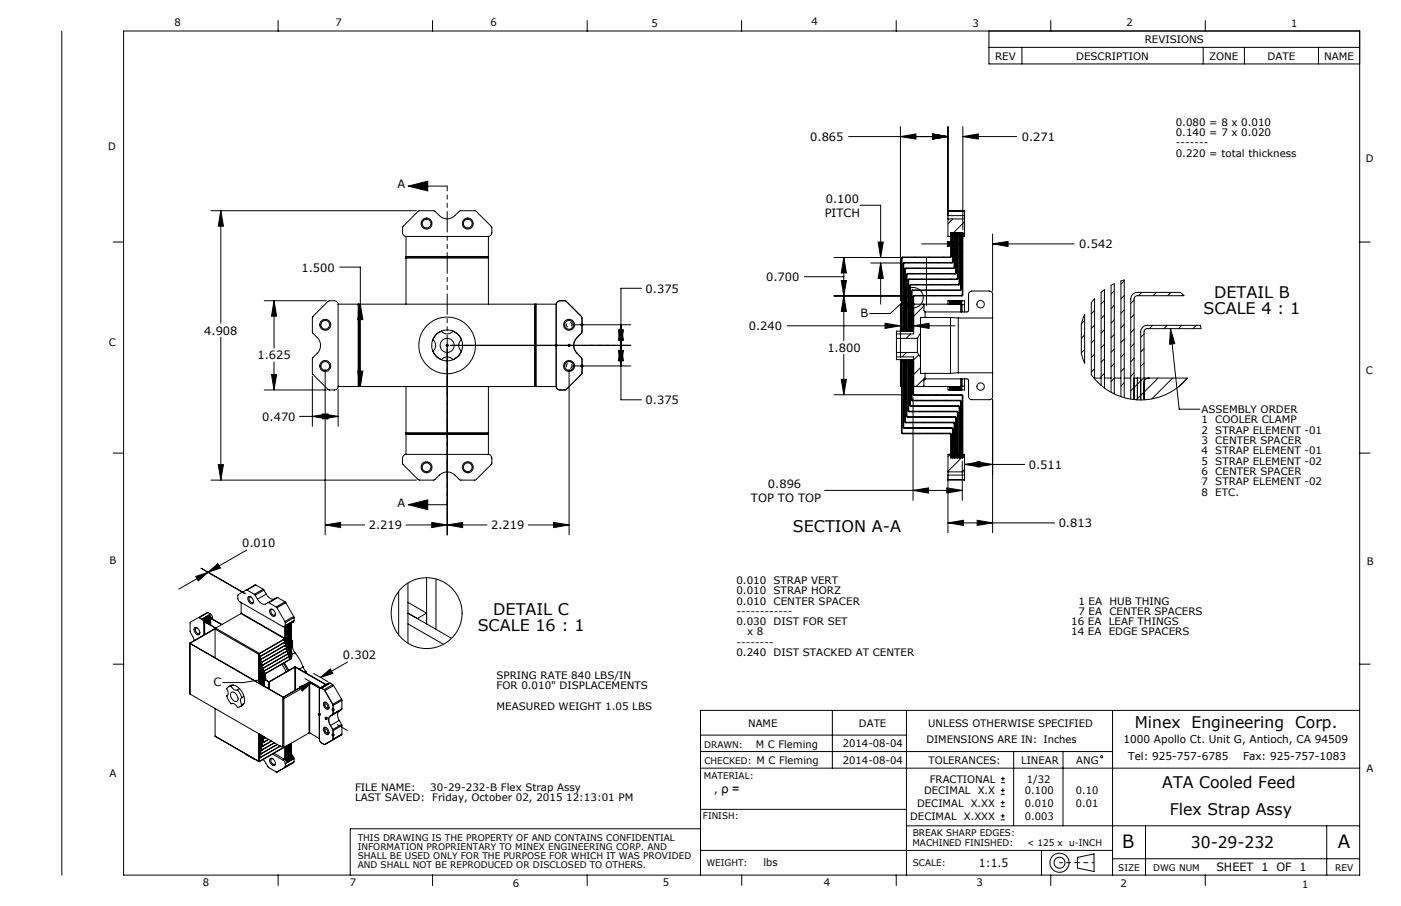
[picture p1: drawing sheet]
<svg xmlns="http://www.w3.org/2000/svg" width="432mm" height="279mm" viewBox="0 0 432 279" stroke-linecap="round" stroke-linejoin="round" font-family="sans-serif">
<g fill="none" stroke="#000" stroke-width=".31">
<path d="M19 9.6v260.3M38.1 9.6h381v260.3h-381zM85.7 6.3v3.3M133.3 6.3v3.3M181 6.3v3.3M228.6 6.3v3.3M276.2 6.3v3.3M304.8 9.6v10.1h114.3M304.8 14.6h114.3M315 14.6v5.1M323.8 6.3v3.3M370.8 14.6v5.1"/>
<path d="M371.5 6.3v3.3M383.5 14.6v5.1M406.4 14.6v5.1M277.5 39.1v53.7M292.2 39.1v27.4M296.8 39.1v31.8M125.8 57.4l6-1.5v3zM125.8 57.4h12M261.5 42.1h30.7M277.5 42.1l4.8-.8v1.6zM287.4 41.3l4.8 .8-4.8 .8zM296.8 42.1l4.7-.8v1.6z"/>
<path d="M296.8 42.1h16.5M34.9 74.6h3.2M65 65h63.3M68.1 65l.8 4.7h-1.6zM68.1 65v34.7M124.2 69.8l5-4.8h4.6l.3 .2a4.5 4.5 0 0 0 4.4 2.3 5.7 5.7 0 0 0 3.1-2.4h5.1l4.7 4.7 .2 2a1.21 1.21 0 0 1-1.2 1.1h-25.2a1.14 1.14 0 0 1-1.1-1.1zM125.1 79.3v.3M125.1 79.1v.2M125.1 79.3h25.4M125.1 79.6h25.4M125.1 72.9v6.2M125.1 79.6v14.2"/>
<path d="M125.1 79.1h25.4M150.5 79.3v.3M150.5 79.1v.2M150.5 72.9v6.2M150.5 79.6v14.2M257 79.4h20.2M260.1 79.4l.8 4.8h-1.6zM260.1 79.4v25.6M265.1 63.3h6.3v16.1M270.7 74.6h1.5l-.8 4.8zM281.9 79.3l-.2 .1M284.1 75.2h12.7"/>
<path d="M285.5 79.4v14.8M286.4 79.3l-.2 .1M290.9 79.3l-.2 .1M292 74.4l4.8 .8-4.8 .8zM292.2 66.5v1M292.2 65h5.1v.2h-5.1zM292.2 67.5v5.4h.8M292.2 67.5h5.1M292.2 66.5h5.1M293.2 72.5l-.5 .4M293.2 76.9l-.1 .2M293.2 71.9l-.1 7.4-15.1 .3v22.1"/>
<path d="M293.5 71.9v9l-15.1 .2v20.6M293.7 67.5l-1.5 1.5M293.7 72.9h.3M294.2 71.9l-.1 10.9-15.1 .1v18.8M294.5 72.9h-.2v-1h-.3v10.7l-14.9 .1-.2 .2v18.8M294.7 79.9l-.1 .2M294.7 72.9h.4M295.2 79.4l-.1 .2M295.2 72.9h.4M295.7 78.9l-.1 .2M295.7 71.9v15.8l-.2 .2h-14.9v13.8M296.1 71.9v17.4l-15 .2-.2 12.2"/>
<path d="M296.3 78.4l-.2 .2M296.3 72.9h.3M296.8 73.4l-.2 .2M296.8 77.9l-.2 .1M296.8 71.9l-.1 19.2-15 .2-.1 11.7h-5.3M297.3 72.8l-.1 .1M297.3 68.4l-4.1 4M297.3 66.5v1M297.3 67.5v5.4h-.5v-1h-.2v19.2l-15.1 .1-.1 10.9M297.3 65.2v1.3M305.9 75.2l4.8-.8v1.6zM305.9 72.2v17.6"/>
<path d="M305.9 75.2h25.1M419.1 74.6h3.2M81.4 92.7h19.1M84.5 92.7l.8 4.8h-1.6zM84.5 92.7v14.7M96.4 97.6l4.7-4.7 1.9-.2a1.21 1.21 0 0 1 1.2 1.2v25.2a1.14 1.14 0 0 1-1.2 1.2l-1.9-.2-4.8-4.8v-4.7l.1-.3a4.2 4.2 0 0 0 2.1-5.1l-.3-.6-1.9-2zM104.2 93.8h6.2M104.7 82.4h6.4v36.8M110.4 93.8h.2M110.4 93.8v25.4M110.6 93.8h.3M110.6 93.8v25.4"/>
<path d="M110.9 93.8v25.4M110.9 93.8h53.8M111.1 93.8l.7 4.8h-1.6zM164.7 93.8h.4M164.7 93.8v25.4M165.1 93.8h.1M165.1 93.8v25.4M165.2 93.8h6.2M165.2 93.8v25.4M171.4 93.9v25.2M172.6 92.7l1.9 .2 4.9 5v4.6l-1.6 1.6M172.6 92.7a1.2 1.2 0 0 0-1.2 1.2"/>
<path d="M172.6 92.7l-.7 .3-.5 .9M179 99.8l.7 .7M179.7 99.8l-.7 .7M197.7 88.9h-6.3v34.4h6.3M247.9 85.3h12.2M257 91.3h23.7M259.3 86.5h1.6l-.8 4.8zM260.1 91.3l.8 4.7h-1.6zM268.4 81.1h9.3M271.4 81.1v12.7M271.4 81.1l.8 4.8h-1.5zM272.8 99.7l4.7 .8-4.7 .8z"/>
<path d="M277.7 96.9l-.2 .2M277.7 93.8h.1M277.7 93.8h-.2v16.5M277.7 93.8v7.9M278 92.1l-.2 .2M278 96.6l-.2 .2M278 87.6l-.2 .2M278 83.1l-.2 .2M278 93.8h.4M278.5 92.9l-4.1 3.8h-6.4M278.6 91.6l-.2 .2M278.6 96.1l-.2 .2"/>
<path d="M278.6 87.1l-.2 .2M278.6 82.6l-.2 .2M278.6 93.8h.3M279 91.1l-.1 .2M279 86.6l-.1 .2M279 95.6l-.1 .1M279 93.8h.4M279.5 86.1l-.1 .2M279.5 90.6l-.1 .2M279.5 95.1l-.1 .1M279.5 99.6l-.1 .1M279.5 93.8h.4"/>
<path d="M280.1 99.1l-.2 .1M280.1 94.6l-.2 .2M280.1 90.1l-.2 .1M280.1 93.8h.3M280.2 81l-.2 .1M280.6 89.6l-.2 .1M280.6 94.1l-.2 .1M280.6 98.6l-.2 .1M280.6 93.8h.3M281.1 93.6l-.2 .1M281.1 93.8h.3M281.2 93.8v8.3"/>
<path d="M281.3 84.3l-.1 .2M281.6 93.1l-.2 .1M281.6 93.8h14.5M281.8 93.8l-.2 .3M282.4 87.7l-.1 .2M283 82.7l-.1 .1M283.5 91.1l-.1 .2M284.1 86l-.1 .2M284.5 93.8l.3 .2v1.7l.3 .5M284.7 81l-.1 .1M284.8 94.4l-3.9 3.8M285.1 97.9h.1"/>
<path d="M285.1 96.2l13.2-.1 .2-.4v-5a1.02 1.02 0 0 1 1-1l5.5 .1a.96 .96 0 0 1 .9 1v7.3M285.1 96.2v1.7M285.2 89.4l-.2 .2M285.8 84.3l-.2 .2M286.9 87.7l-.2 .2M287.5 82.7l-.2 .1M288 91.1l-.2 .2M288.6 86l-.2 .2M289.2 81l-.2 .1M289.7 89.4l-.2 .2M290.3 84.3l-.2 .2M291.4 87.7l-.2 .2"/>
<path d="M292 82.7l-.2 .1M292.2 93.8v-1.1h5.1v1.2M292.5 91.1l-.2 .2M292.7 92.8v1M292.9 92.8v1M292.9 97.9v17.2M292.9 97.9l2.4 .2M292.9 97.9h-9.2v4.8M293.1 86l-.2 .2M293.2 92.8v1M293.4 92.8v1M293.7 92.8v1"/>
<path d="M293.9 92.8v1M294.2 89.4l-.2 .2M294.2 80.4l-.2 .2M294.2 92.8v1M294.4 92.8v1M294.7 92.8v1M294.9 92.8v1M295.2 92.8v1M295.2 83.9l-.1 .2M295.3 98.1v16.9M295.3 98.1h10.6M295.4 92.8v1"/>
<path d="M295.7 83.4l-.1 .1M295.7 92.8v1M295.9 92.8v1M296.1 93.8h.3v2.4M296.1 93.8v2.4M296.2 92.8v1M296.3 82.9l-.2 .1M296.3 87.3l-.2 .2M296.4 92.8v1.1h.9M296.8 82.4l-.2 .1M296.8 86.9l-.2 .1M297.3 93.9v2.3"/>
<path d="M305.9 98.1v16.9M334.3 96.9v15.1l-1-3v-9.1zM334.3 98.8l-1 1M337.4 95.8l-1.1 1M340.4 92.7l-1 1M340.4 97.2l-1 1M343.4 89.7l-1 1M343.4 94.2l-1 1M343.4 98.6l-1 1.1M346.5 95.6l-1 1M346.5 86.6l-1 1M346.5 91.1l-1 1"/>
<path d="M349.5 92.6l-1 1M349.5 97l-1 1.1M351.9 90.2l-1 1M356.4 90.2l-1 1M360.9 90.2l-1 1M364.6 90.9l-.2 .3M68.1 104v44.1M83.7 115.5h1.6l-.8 4.8zM84.5 111.6v8.7M96.3 116v15.5M100.2 113.9v51.1M104.2 119.2h6.2"/>
<path d="M110.2 114.4h1.6l-.7 4.8zM110.4 119.2h.2M110.6 119.2h.3M110.9 119.2h53.8M125.1 119.2v14.3M134.8 102.8l1.2-.7a2.33 2.33 0 0 0 3.6 0 4.6 4.6 0 0 1 2.6 2.6 2.37 2.37 0 0 0 0 3.6 4.9 4.9 0 0 1-2.6 2.6 2.33 2.33 0 0 0-3.6 0 5.2 5.2 0 0 1-2.6-2.6 2.37 2.37 0 0 0 0-3.6zM137.3 106.5h1M137.5 106.2l.7 .7M137.8 106v1M137.8 107.5v57.5M138.2 106.2l-.7 .7M138.8 106.5h55.6"/>
<path d="M150.5 119.2v14.3M164.7 119.2h.4M165.1 119.2h.1M165.2 119.2h6.2M171.1 106.2l.7 .7M171.4 119.1a1.15 1.15 0 0 0 1.2 1.2M171.4 119.1l.5 1 .7 .2M171.8 106.2l-.7 .7M175 106.2l.8 .7M175.4 106v1M175.4 113.9v51.1M175.8 106.2l-.8 .7"/>
<path d="M176.4 100.2h18M176.4 112.9h18M177.8 108.9l1.6 1.7v4.6l-4.9 4.9-1.9 .2M177.8 104.1a3.4 3.4 0 0 0 0 4.8M179 112.5l.7 .7M179.7 112.5l-.7 .7M190.6 101.7h1.6l-.8 4.8zM190.6 108.1h1.6l-.8 4.8zM191.4 100.2l.8 4.7h-1.6zM191.4 106.5l.8 4.8h-1.6zM242.6 100.5h34.9M259.3 117h1.6l-.8 4.7z"/>
<path d="M260.1 109.3v12.4M276.3 110.1h5.3l.1 11.6h14.7l.3 .2 .1 19.3M276.3 104.4v4.3M276.3 110.1v.8h5.3M276.3 103v1.4M276.3 108.7v1.4M276.3 108.7h6.5M276.3 104.4h6.5M277.5 110.9v.4M277.5 111.3v7.9h.2M277.5 111.3h.2M277.7 114.9l-.2 .2"/>
<path d="M277.7 101.7h-.2v.4M277.7 101.7v.4M277.7 110.9v.4M277.7 119.2h.1M277.7 111.3v7.9M277.8 101.7l.2-22.4h14.9l.1-7.4h.2v1h.3v-1h.2v9l-.2 .2-14.9 .1v20.5M277.8 111.3l.1 22.3 15 .2 .2 7.4h.1v-1.1h.3v1.1h.2v-9l-.2-.3h-14.8M277.8 101.7v.4M277.8 110.9v.4M277.8 111.3h.2M277.8 101.7h.2M278 101.1h.1"/>
<path d="M278 119.1l-.2 .1M278 114.6l-.2 .1M278 111.3v22.2l15.1 .2 .1 7.5M278 101.7v.4M278 110.9v.4M278 119.2h.4M278.4 111.3v20.6l15.1 .2v9.1M278.4 101.7v.4M278.4 110.9v.4M278.4 111.3h.2M278.4 101.7h.2M278.6 114.1l-.2 .1"/>
<path d="M278.6 118.5l-.2 .2M278.6 100.6l-.2 .2M278.6 111.3l.1 20.6M278.6 101.7v.4M278.6 110.9v.4M278.6 119.2h.3M278.9 111.3v18.8l.2 .3 14.9 .1v10.7h.3v-1.1h.2M278.9 101.7v.4M278.9 110.9v.4M278.9 111.3h.1M278.9 101.7h.1M279 113.6l-.1 .1"/>
<path d="M279 118l-.1 .2M279 100.1l-.1 .2M279 111.3l.1 18.9 15 .1 .1 10.9M279 101.7v.4M279 110.9v.4M279 119.2h.4M279.4 108.7l-1.4 1.4M279.4 111.3v17.3l15.1 .1 .1 12.5h.1l-.1-12.6-15-.2-.1-17.1M279.4 101.7l.1-17.3 15-.1v-12.4h.2l-.1 12.5-15 .2-.1 17.1M279.4 101.7v.4M279.4 110.9v.4M279.4 111.3h.1"/>
<path d="M279.4 101.7h.1M279.5 117.5l-.1 .2M279.5 113l-.1 .2M279.5 101.7v.4M279.5 110.9v.4M279.5 119.2h.4M279.9 111.3v15.5l.2 .2h14.9l.1 14.2h.1l-.1-14.3-15-.1v-15.5M279.9 101.7v-15.4l.2-.3h14.9l.1-14.1h.1l-.1 14.2-15 .2v15.4M279.9 101.7v.4M279.9 110.9v.4M279.9 111.3h.2M279.9 101.7h.2"/>
<path d="M280.1 112.5l-.2 .2M280.1 117l-.2 .2M280.1 101.7v.4M280.1 110.9v.4M280.1 119.2h.3M280.4 101.7l.1-13.9 15.1-.1v-15.8h.2v1h.3v-1h.2l-.1 17.5-.1 .2h-14.9l-.1 12.5M280.4 111.3v13.7l.3 .3M280.4 101.7v.4M280.4 110.9v.4M280.4 111.3h.2M280.4 101.7h.2M280.6 116.5l-.2 .2"/>
<path d="M280.6 112l-.2 .2M280.6 111.3v13.8h14.8l.3 .2v15.9M280.6 101.7v.4M280.6 110.9v.4M280.6 119.2h.3M280.7 103l-1.4 1.4M280.9 111.3l.2 12.3h14.8M280.9 101.7v.4M280.9 110.9v.4M280.9 111.3h.7M280.9 101.7h.7M281.1 110.9l.1 12.5h14.7l.3 .2 .1 17.6h-.2v-1.1h-.3v1.1h-.2v-15.8l-14.9-.1"/>
<path d="M281.1 119.2h.3M281.2 110.9v8.3M281.3 111.3l-.4 .4M281.4 110.9v10.8l.2 .2 15 .1v19.2h.2v-1.1h.5v5.4M281.6 120l-.2 .2M281.6 100.5l4.7-.8v1.6zM281.6 119l.2 .2M281.6 102.1h-5.3v.9M281.6 119.2h14.5M281.6 100.5h12.7M282.8 104.4v4.3M282.8 108.7l.9 1.6"/>
<path d="M283.2 109.4l-1.6 1.6M283.7 113.4l-2.8 2.8M283.7 102.7v7.6M283.7 110.3v4.8h9.2M283.7 102.7l-.9 1.7M285.1 116.5l-2.7 2.7M285.1 115.1h.1M285.1 116.9l-.3 .4v1.8l-.3 .1M285.1 115.1v1.8M292.7 119.2v1.1M292.9 119.2v1.1M293.2 119.2v1.1"/>
<path d="M293.4 119.2v1.1M293.7 119.2v1.1M293.9 119.2v1.1M294.2 119.2v1.1M294.4 119.2v1.1M294.7 119.2v1.1M294.9 119.2v1.1M295.2 119.2v1.1M295.3 115l-2.4 .1M295.3 115h10.6M295.4 119.2v1.1M295.7 119.2v1.1"/>
<path d="M295.9 119.2v1.1M296.1 116.8v2.4M296.2 119.2v1.1M296.4 116.8v2.4h-.3M297.3 119.1v1.2h-5.1v-1.1M297.3 119.1h-.9v1.2M297.3 116.8v2.3M305.9 115v7.4l-.3 .6-.5 .3h-5.6l-.7-.4-.3-.6v-5l-.4-.5-13 .1M334.3 103.3l-1 1M334.3 107.8l-1 1M337.4 116.6h2M337.4 104.7l-1.1 1.1"/>
<path d="M337.4 113.7l-1.1 1.1M337.4 100.3l-1.1 1M337.4 109.3l-1.1 .9M339.4 118.9v-28.8l1-.8v30.4M340.4 116.6h2M340.4 101.7l-1 1M340.4 106.2l-1 1M340.4 110.7l-1 1M340.4 115.2l-1 1M343.4 116.6h2.1M343.4 116.6l-1 1M343.4 103.2l-1 1"/>
<path d="M343.4 107.6l-1 1.1M343.4 112.1l-1 1M346.5 116.6h2M346.5 109.1l-1 1M346.5 113.6l-1 1M346.5 100.1l-1 1M346.5 118l-1 1.1M346.5 104.6l-1 1M349.5 116.6h2.1M349.5 106l-1 1M349.5 110.5l-1 1M349.5 101.5l-1 1.1"/>
<path d="M349.5 115l-1 1M350.6 116.6v6.7M352.6 116.6h13.4l-2.7 2.6-2.9 1.9-3.2 1.4-4.3 .8-3.4-.1-3.2-.6-4-1.7-3-2.1-3-3.2v-22.2l1.1-1.3v24.7M352.6 103l-1 1M352.6 107.5l-1 1M352.6 112l-1 1M352.6 116.5l-4.1 4M354.1 116.6a1.45 1.45 0 0 0-1.5 1.5M355.2 100.3l-1 1.1M356.9 116.6l-6.7 6.7M359.7 100.3l-1 1.1M360.8 101.4l2.6 24.8h6.4"/>
<path d="M360.8 101.4l1.3 4.6-1.6 .2zM361.4 116.6l-6.4 6.4M364.2 100.3l-1 1.1M365.9 116.6l-2.7 2.7M368.7 100.3l-1 1.1M34.9 139.7h3.2M81.4 120.3h19.1M92.3 128.4h11.9M96.3 128.4l4.7-.8v1.6zM99.4 127.6l4.8 .8-4.8 .8zM104.2 120.1v11.4M125.1 133.5v.3"/>
<path d="M125.1 133.8v.1M125.1 133.5h25.4M125.1 133.8h25.4M125.1 133.9v6.2M125.1 133.9h25.4M150.5 133.5v.3M150.5 133.8v.1M150.5 133.9v6.2M257 121.7h23.7M278 123.5l-.2 .2M278 128l-.2 .2M278 132.5l-.2 .2"/>
<path d="M278.6 127.5l-.2 .2M278.6 123l-.2 .2M278.7 131.9l-.2 .1M279 122.5l-.1 .2M279 127l-.1 .2M279.5 122l-.1 .2M279.5 126.5l-.1 .2M280.1 121.5l-.2 .2M280.1 126l-.2 .2M280.3 130.2l-.1 .2M280.6 121l-.2 .2M280.9 125.1l-.2 .2"/>
<path d="M281.1 120.5l-.2 .1M281.4 122.6v31.7M281.4 133.6l-.1 .2M282 128.5l-.1 .2M282.6 123.4l-.2 .2M283.1 131.9l-.1 .2M283.7 126.8l-.1 .2M284.3 121.7l-.2 .2M284.8 130.2l-.1 .2M285.4 125.1l-.1 .2M285.9 133.6l-.2 .2M286.5 128.5l-.2 .2"/>
<path d="M287.1 123.4l-.2 .2M287.6 131.9l-.2 .2M288.2 126.8l-.2 .2M288.8 121.7l-.2 .2M289.3 130.2l-.2 .2M289.9 125.1l-.2 .2M290.4 133.6l-.2 .2M291 128.5l-.2 .2M291.6 123.4l-.2 .2M292.1 131.9l-.2 .2M292.7 126.8l-.2 .2M293.2 135.3l-.1 .2"/>
<path d="M293.2 139.8l-.1 .2M293.3 121.7l-.2 .2M293.7 134.8l-.2 .2M293.7 139.3l-.2 .2M293.8 130.2l-.2 .2M294.2 134.3l-.2 .2M294.2 138.8l-.2 .2M294.4 125.1l-.2 .2M294.7 133.8l-.1 .1M294.7 138.3l-.1 .2M294.7 129.3l-.1 .2M295.2 133.3l-.1 .2"/>
<path d="M295.2 137.8l-.1 .1M295.2 128.8l-.1 .2M295.7 132.8l-.1 .1M295.7 128.3l-.1 .1M295.7 137.3l-.1 .1M295.9 123.6l.2 .1v17.5M296.1 123.5l-.2 .1M296.3 132.3l-.2 .1M296.3 127.8l-.2 .2M296.3 136.8l-.2 .1M296.8 122.8l-.2 .1M296.8 127.3l-.2 .1"/>
<path d="M296.8 131.8l-.2 .1M296.8 136.2l-.2 .2M305.9 123.3v41M342.4 121v-33l1-.5v34M343.4 121.1l-.2 .3M345.5 122.3v-35.7l1-.3-.1 36.3M348.5 123.1v-30.9a2.05 2.05 0 0 1 2.1-2h13.2l1.1 1h-14.3a1.02 1.02 0 0 0-1.1 1v31M352.6 123.3v-21a.96 .96 0 0 1 1-.9h16.5l-.1-1.1h-16.4a2.05 2.05 0 0 0-2 2v21M419.1 139.7h3.2M65 148.1h63.3M67.3 143.3h1.6l-.8 4.8zM124.4 140.5l.6-.4h25.4a1.21 1.21 0 0 1 1.2 1.2l-.2 1.9-4.7 4.8-4.8 .1-.3-.2a4.2 4.2 0 0 0-5.1-2.1l-2.7 2.3h-4.6l-5.1-5v-2z"/>
<path d="M125.8 155.6l6-1.4v3zM125.8 155.6h12M254.1 151.2h42.5M281.4 151.2l4.8-.7v1.5zM291.8 150.5l4.8 .7-4.8 .8zM292.2 145.5v1M292.2 147.9h5.1v.2h-5.1zM292.2 146.5v17.8M292.2 145.5h5.1M292.2 146.5h5.1M292.9 140.1l-.7 .7M293 140.1h-.8v5.4"/>
<path d="M293.7 140.1h.3M294.7 140.1h.4M295.2 140.1h.4M296.3 140.1h.3M296.6 142.2v12.1M297.2 144.8l-.8 .7M297.3 140.2l-5.1 5.1M297.3 143.2l4.7-.8v1.6zM297.3 145.5v1M297.3 146.5v1.4M297.3 143.2h18.5M301.2 142.4l4.7 .8-4.7 .8z"/>
<path d="M60.3 177.8l3.8-1.3-3 2.6zM61.9 175.3l13.6 7.8M62 175.2l13.6 7.9M64.1 176.5l-9 5.2M64.2 176.5l2.9-2.7 .8 1.4zM76.1 169.6l-11.9 6.9M100.2 161.9l4.8-.8v1.6zM100.2 161.9h12.2M125.1 161.9h25M125.7 179.8v18.6M131.5 178.2v14.2M133.1 161.1l4.7 .8-4.7 .8z"/>
<path d="M134.4 178.5v15.6M137.8 161.9l4.8-.8v1.6zM162.8 161.9h12.6M170.6 161.1l4.8 .8-4.8 .8zM292.2 161.3l4.7-.9v1.6zM292.2 161.3h32.8M301.2 160.4l4.7 .9-4.7 .7zM58.5 198.4l.1 15.6M58.6 198.3v.2M58.6 198.5v15.5M58.6 198.5l28.5 16.5M58.6 198.3h.1"/>
<path d="M58.7 198.3v.1M58.7 198.4l-.1 .1M58.7 198.4l28.5 16.5M60 193.6a1.42 1.42 0 0 1 1.3 .6 1.42 1.42 0 0 1 0 1.6 1.55 1.55 0 0 1-1.3-2.2zM60.8 193.6h-.2a1 1 0 0 0-.2 1.2 1 1 0 0 0 1.1 .5l.1-.3M61.1 190.5l-2.5 1.5v2.9l1.3 2.6M61.1 190.5h.3M61.4 190.5l.8 .5M62.2 191l.4 .4 .2 .7M62.6 190.8l.6 .9M62.6 190.8l.5 1.1M62.6 190.8v.1"/>
<path d="M62.8 192.1v3.7M62.9 190.6l.6 1.1M62.9 190.6l.5 1.1M62.9 190.6v.2M63 191.7l3.4 1.9M63.1 191.8l3.3 1.9M63.1 191.9l-.3 .2M63.1 191.9v3.8M63.1 190.5l.5 .4 .1 .6M63.1 190.5l.5 1.1M63.1 190.5v.1M63.4 191.7v.1"/>
<path d="M63.4 191.7l-.1 .1M63.4 190.3l.6 1M63.4 190.3l.5 1.1M63.4 190.3v.2M63.5 191.7v.2M63.6 191.6l-.1 .1M63.6 191.6v.4M63.7 190.1l.6 1.1M63.7 190.1l.4 1.2M63.7 190.1v.2M63.7 191.5v.6M63.9 191.4l-.2 .1"/>
<path d="M63.9 191.4v.8M64 190l.5 1M64 190l.4 1.1M64 190v.1M64 191.3v.9M64.1 188.9l-3 1.6M64.1 188.9l-2.7 1.6M64.1 188.9l.8 .5M64.1 191.3h-.1M64.1 191.3v1M64.2 189.8l.6 1.1M64.2 189.8l.5 1.2"/>
<path d="M64.2 189.8v.2M64.3 191.2v1.2M64.4 191.1l-.1 .1M64.4 191.1v1.4M64.5 189.7l.4 1.1M64.5 189.7l.6 1M64.5 189.7v.1M64.5 191v1.5M64.7 191h-.2M64.7 191v1.6M64.8 190.9v1.8M64.9 189.4l.6 1.1"/>
<path d="M64.9 189.4l-2.7 1.6M64.9 190.8l-.1 .1M64.9 190.8v2M64.9 190.7l3.4 2M64.9 190.6l3.5 2M65.5 190.5v.4M65.5 190.5l-.4 .2M66.3 194l13.5 7.8M66.3 194v8.8M66.3 193.9l-7.6 4.4M66.4 193.7v.1M66.4 193.8l-7.8 4.5"/>
<path d="M66.4 193.8h.1M66.4 193.6l.1 .1M66.4 193.6v.1M66.5 193.7l-.2 .3M66.5 193.7l13.4 7.8M74.3 189.2l13.4 7.8M74.3 189.2l-7.8 4.5M74.3 189.1v.1M74.3 189.1l13.5 7.8M74.3 185.8v3.3M75.9 182l-2.6 1.4v1.1l.4 .9 13.6 7.9a.37 .37 0 0 0 .4 .1 .37 .37 0 0 0 .2-.5M75.9 182h.2"/>
<path d="M76.1 182l2.3 1.3M76.5 184.1a1.37 1.37 0 0 1 1.6 1.8 .9 .9 0 0 1-1.5-.5l-.3-.8zM77.4 184.1h-.5a1.11 1.11 0 0 0 0 1.2 1.11 1.11 0 0 0 1.1 .5l.1-.3M78.4 183.3l.2 .3M78.6 183.6l.7 1.2M78.8 180.4l-2.9 1.6M78.8 180.4l2.3 1.3M78.8 180.4l-2.7 1.6M79.3 184.8a2.12 2.12 0 0 0 3.3 1M81.1 181.7l.3 .3M81.1 181.7l-2.7 1.6M81.4 182l-2.8 1.6"/>
<path d="M81.4 182l.7 1.2M82.1 183.2a2.19 2.19 0 0 0 2.5 1.5M82.1 183.2l-2.8 1.6M82.6 185.8l.3 .1M82.9 185.9l2.2 1.3M83.2 188a1.41 1.41 0 0 1 1.4 .5 1.41 1.41 0 0 1 .1 1.5 1.51 1.51 0 0 1-1.5-2zM84.1 188h-.4a1.14 1.14 0 0 0 0 1.1 1.14 1.14 0 0 0 1 .6l.2-.3M85.1 187.2l.3 .2M85.4 187.4l2.4 4.3M85.6 184.3l-3 1.5M85.6 184.3l-2.7 1.6M85.6 184.3l2.2 1.3"/>
<path d="M87.2 197.4l.8 .5M87.3 197.3l.8 .4M87.5 198.3l.8 .5M87.6 198.2l.7 .4M87.7 197l-7.8 4.5M87.7 197v.1M87.7 197.1l-7.8 4.5M87.7 199.2l.8 .4M87.8 191.7l.1 .3M87.8 196.9l-.1 .1M87.8 193.3v3.6M87.8 185.6l.3 .3"/>
<path d="M87.8 185.6l-2.7 1.6M87.9 196.8l-.2 .3M87.9 192v.9M87.9 193.3v3.5M87.9 196.8l-.1 .1M87.9 199.1l.7 .4M88 197.9l-7.8 4.5M88 197.9v.1M88 198l-7.8 4.5M88.1 197.7l-.1 .2M88.1 185.9l-2.7 1.5M88.1 185.9l2.4 4.2"/>
<path d="M88.1 193.1v4.6M88.2 197.7l-.2 .3M88.2 193.1v4.6M88.2 197.7h-.1M88.2 200l.7 .4M88.2 193l.3-.3-.8 .7M88.3 198.8l-7.8 4.5M88.3 198.8v.1M88.3 198.9l-7.8 4.4M88.3 198.6v.2M88.3 193v5.6M88.4 198.5l-.1 .4"/>
<path d="M88.4 192.9l-.1 .1M88.4 192.9v5.6M88.4 198.5l-.1 .1M88.5 199.6l-7.7 4.6M88.5 199.6v.1M88.5 199.7l-7.7 4.5M88.6 199.5l-.1 .1M88.6 192.8v6.7M88.7 192.8l-.2 .1 .2-.4-.3 .4M88.7 199.4l-.2 .3M88.7 192.8v6.6M88.7 199.4l-.1 .1"/>
<path d="M88.8 192.7l.2-.3-.3 .4M88.9 192.7v7.7M89 192.6v7.7M89 192.6l-.2 .1M89 192.6l.3-.4-.3 .4M89.1 192.5v8.8M89.3 192.5h-.2M89.3 192.5v8.7M89.3 192.4l.2-.3-.2 .4M89.4 192.4v9.7M89.5 192.3l-.1 .1M89.5 192.3v9.8"/>
<path d="M89.6 192.3l.2-.4-.3 .4M89.7 192.2v10.8M89.8 197.4l.4 .3v1.7M89.8 200l.1 .7M89.8 192.2h-.2M89.8 197.3l.2 .2M89.8 192.2v10.8M89.9 192.1l.2-.3-.3 .4M90.2 199.4l.1 .7 .6 1.2M90.2 199.4l-.4 .2M90.5 190.1l.1 .4M90.5 190.1l-2.7 1.6"/>
<path d="M90.6 191.4l-.7 .7M90.6 190.5l-2.7 1.5M90.6 191.4l-2.7 1.5M90.6 190.5v.9M122.9 182.4v13.4M125.7 185.8l5.8 3.3-2.9 1.6-2.9-1.6 13.5 7.7M125.7 192.4l11 6.3M34.9 204.8h3.2M58.6 214l28.5 16.5M66.3 218.5v8.5M69.9 214.6l.5 1.3 .9 1.1M70 214.6h-.1"/>
<path d="M70.9 211.5a2.51 2.51 0 0 1 3.4 1.4 4.1 4.1 0 0 1 .7 4.4l-.6 .4M71.1 211.4l-.1 .1M71.2 211.3l-.1 .1M71.2 211.3v.1M71.2 213.6a1.56 1.56 0 0 1 2.1 1.6 .86 .86 0 0 1-.4 1.2 .86 .86 0 0 1-1.2-.6l-.6-1.2zM71.3 211.6a1.07 1.07 0 0 0-1.2 .6 1.07 1.07 0 0 0 .2 1.3v.6l-.4 .5M71.3 211.6a1.6 1.6 0 0 0 1.9 1.2M71.3 217a1.53 1.53 0 0 1 1.9 1.1 1.36 1.36 0 0 0 1.3-.8M71.3 211.3l-.9 .5M71.4 216.9l-.1 .1M71.9 211.2l-.6 .4M73.2 212.8l1.3 2.3"/>
<path d="M73.8 212.4l-.6 .4M74.5 215.1a1.49 1.49 0 0 0 0 2.2M74.7 217.6h-.2M74.7 217.6h-.1M74.7 217.5h.1M74.8 217.5l-.8 .4M75.2 214.7l-.7 .4M75.2 216.9l-.7 .4M79.8 201.8v8.8M79.9 201.8v8.9M79.9 201.8h-.1M79.9 202.2l.3 .2"/>
<path d="M79.9 202.6l.1 .1M79.9 201.5l-.1 .3M79.9 201.6v.2M79.9 201.5v.1M80 202.7v8.1M80.1 202.6l-.1 .1M80.1 202.6v8.2M80.1 203.1l.4 .2M80.1 203.4l.2 .2M80.2 202.4l-.2 .3M80.2 202.5l-.1 .1M80.2 202.4v.1"/>
<path d="M80.3 203.6v7.3M80.4 203.5l-.1 .1M80.4 203.5v7.5M80.4 203.9l.4 .3M80.4 204.3l.2 .1M80.5 203.3l-.2 .3M80.5 203.3l-.1 .2M80.5 203.3h.1M80.6 204.4v6.7M80.7 204.4h-.1M80.7 204.4v6.7M80.7 204.8l.3 .2"/>
<path d="M80.7 205.2l.2 .1M80.8 204.2l-.2 .2M80.8 204.2l-.1 .2M80.8 204.2h.1M80.9 205.3v5.9M80.9 205.3h.1M80.9 205.3v6M80.9 205.7l.4 .2M80.9 206.1l.2 .1M81 205l-.1 .3M81 205.1l-.1 .2M81 205v.1"/>
<path d="M81.1 206.2v5.2M81.2 206.2h-.1M81.2 206.2v5.3M81.2 206.6l.4 .2M81.2 207l.2 .1M81.3 205.9l-.2 .3M81.3 206l-.1 .2M81.3 205.9v.1M81.3 209.4l-6.3 1.1h-6.3M81.4 207.1v4.5M81.5 209.3l1.3 .9M81.5 207l-.1 .1"/>
<path d="M81.5 207v4.6M81.5 209.5l1.2 .8M81.5 207.5l.3 .1M81.5 207.9l.2 .1M81.6 206.8l-.2 .3M81.6 206.9l-.1 .1M81.6 206.8v.1M81.7 208v1.5M81.7 207.9v.1M81.7 207.9v1.7M81.8 207.6l-.1 .4M81.8 207.8l-.1 .1"/>
<path d="M81.8 207.6v.2M82.7 210.3h.4M82.7 210.3v2M82.8 210.2h.2M82.8 210.2l-.1 .1M83 210.2l.1 .1M83.1 210.3v2.2M86.9 204.9l1.3 2.3M87.1 215h.4M87.1 215v15.5M87.2 214.9h.2M87.2 214.9l-.1 .1"/>
<path d="M87.3 204.6l1.4 2.3M87.4 214.9l.1 .1M87.5 215v15.5M87.6 204.4l1.4 2.4M88 200.1l.8 .4M88.3 200.9l.8 .5M88.4 200.8l.7 .5M88.5 201.8l.8 .5M88.7 201.7l.7 .4M88.8 200.5l-7.8 4.5M88.8 200.5v.1M88.8 200.6l-7.8 4.5"/>
<path d="M88.8 202.7l.8 .5M88.9 200.4l-.1 .1M89 200.3l-.2 .3M89 200.3l-.1 .1M89 202.6l.7 .4M89.1 201.4l-7.8 4.5M89.1 201.4v.1M89.1 201.5l-7.8 4.5M89.1 201.3v.1M89.3 201.2l-.2 .3M89.3 201.2l-.2 .1M89.3 202.3l-7.7 4.5"/>
<path d="M89.3 202.3v.1M89.3 202.4l-7.7 4.5M89.4 202.1l-.1 .2M89.5 202.1l-.2 .3M89.5 202.1h-.1M89.6 203.2l-7.8 4.4M89.6 203.2v.1M89.6 203.3l-7.8 4.5M89.7 203l-.1 .2M89.8 203l-.2 .3M89.8 203h-.1M89.9 200.7l.1 1.1"/>
<path d="M89.9 200.7l-.1 .2M90 201.8l-.2 1.1M90.8 205.7h.3M90.8 205.7l.1 .1M90.8 205.7l-7.8 4.5M90.9 205.8h.2M90.9 205.8l-7.8 4.5M90.9 205.8v7.1M90.9 201.3l1.5 2.1 1 2.3M90.9 201.3l-.9 .5M91.1 205.8l9.3 5.4M91.1 205.8v7"/>
<path d="M91.1 205.7v.1M91.1 205.7l9.4 5.4M92.4 211.7l3.7-1.2-3 2.6zM93.4 205.7l.9 1.3M93.4 205.7l-1.1 .6M93.9 209.3l4.5 2.5M94.3 207l.1 .3M94.3 207l-.5 .3M94.4 207.3v.3M94.4 207.3l-.3 .1M95.2 210.4h.3M95.2 210.4l.1 .1"/>
<path d="M95.2 210.4l-7.8 4.5M95.3 210.5h.2M95.3 210.5v15.5M95.3 210.5l-7.8 4.5M95.5 210.5l3 1.8M95.5 210.5v15.5M95.5 210.4l3.1 1.8 .8-.2h-.4M95.5 210.4v.1M96.1 210.5l-9 5.2M96.7 207.7l4.4 2.5M98.1 220l.7 .7M98.4 212.6v15.4"/>
<path d="M98.8 220l-.7 .7M98.8 208.9l3-2.6 .8 1.4zM99.1 212.2l.8 .5M99.1 212.2a.4 .4 0 0 0-.5 0 .4 .4 0 0 0-.2 .4M99.1 212.2h-.5l-.2 .4M99.2 211.9l.4-.1zM99.2 211.9l-.2 .1M99.5 211.7h.4l-.6 .1M99.8 216.7a1.33 1.33 0 0 1 1.4 .4 1.33 1.33 0 0 1 .2 1.4l-.2 .2a1.45 1.45 0 0 1-1.4-2zM99.8 211.6l.4-.1-.6 .2M99.9 212.7l.2 .3M100 211.4h.4l-.6 .1"/>
<path d="M100.1 213l2.5 4.2M100.3 211.2h.4l-.6 .1M100.5 211.1h.5h-.4M100.5 211.1l-.2 .1M100.6 216.7l-.3-.1a1 1 0 0 0-.1 1.3 1 1 0 0 0 1.2 .3v-.1M101.8 210.7l-.5-.1-.5 .3 .3 .1-.5 .1M101.8 210.7l-2.7 1.5M101.8 210.7l.8 .4M102.2 218.9h1M102.3 218.5l.7 .7M102.6 211.1l.2 .3M102.6 211.1l-2.7 1.6"/>
<path d="M102.6 217.2l.1 .4M102.7 217.6v2.6M102.8 211.4l-2.7 1.6M102.8 211.4l2.5 4.2M103 218.5l-.7 .7M105.3 215.6l.1 .4M105.3 218.8a2.02 2.02 0 0 0-.7 3.4M105.3 215.6l-2.7 1.6M105.3 218.8l-3.5 2M105.4 218.6l-.1 .2M105.4 216l-2.7 1.6M105.4 218.6l-2.7 1.6"/>
<path d="M105.4 216v2.6M107.1 204.2l-8.3 4.7M256.5 219.1v17.8M279.4 219.1v50.8M342.9 219.1v50.8M419.1 204.8h3.2M419.1 219.1h-203.2v50.8M66.3 227l13.5 7.9M66.3 227l13.5 7.8M75.9 232.6l2.7 1.6M79.8 234.8l.1 .1M79.8 226.3v8.5"/>
<path d="M79.9 234.7v.1M79.9 233.6l.2 .1M79.9 226.3v8.6M79.9 234.7l-.1 .1M79.9 233.5l.1 .1M80 233.6l.2 .1M80 226.4v7.2M80.1 233.5l.1 .1M80.1 232.4l.3 .1M80.1 233.5l-.1 .1M80.1 226.5v7M80.1 232.3l.2 .1"/>
<path d="M80.2 233.6v.1M80.3 232.4l.2 .1M80.3 226.6v5.8M80.4 232.3l.1 .1M80.4 231.2l.2 .1M80.4 232.3l-.1 .1M80.4 226.6v5.7M80.4 231.1l.2 .1M80.5 232.4v.1M80.6 231.2l.2 .1M80.6 226.7v4.5M80.7 231.1l.1 .1"/>
<path d="M80.7 230l.2 .1M80.7 231.1l-.1 .1M80.7 226.8v4.3M80.7 229.9l.2 .1M80.8 231.2v.1M80.9 230l.1 .1M80.9 226.9v3.1M80.9 229.9l.1 .1M80.9 228.8l.3 .1M80.9 229.9v.1M80.9 226.9v3M80.9 228.7l.2 .1"/>
<path d="M81 230v.1M81.1 234.2l1.7 2.5 2.6 1.4M81.1 228.8l.2 .1M81.1 227v1.8M81.2 228.8h.1M81.2 227.6l.2 .2M81.2 228.8h-.1M81.2 227.1v1.7M81.2 227.5l.2 .1M81.3 228.8v.1M81.4 227.6l.2 .1M81.4 227.2v.4"/>
<path d="M81.5 227.6h.1M81.5 227.6h-.1M81.5 227.3v.3M81.6 227.6v.1M81.8 227.5l-.2 .1M81.9 227.5l-.3 .2M82.7 228l-1.4 .8M82.8 228l-1.5 .9M83.3 233.9a1.39 1.39 0 0 1 1.3 .7 1.39 1.39 0 0 1-.1 1.5 1.52 1.52 0 0 1-1.2-2.2zM83.6 228.5l-2.6 1.5M83.7 228.6l-2.7 1.5M84 232.6l3.3 1.9"/>
<path d="M84.1 234h-.3a1.01 1.01 0 0 0-.1 1.2 1.01 1.01 0 0 0 1.1 .4l.1-.2M84.5 232.3l3.2 1.9M84.5 229l-3.7 2.2M84.6 229.1l-3.8 2.2M85.4 229.6l-4.9 2.8M85.5 229.6l-5 2.9M86.3 230l-6.1 3.6M86.4 230.1l-6.2 3.6M87.1 230.5h.4M87.2 230.6l-7.3 4.2M87.3 234.5l.4 .4 .2 .6M87.7 234.2l.8 .9"/>
<path d="M87.7 230.4h.1M87.7 234.2l-.4 .3M87.7 230.4l-7.8 4.5M87.8 230.4v3.8M87.9 230.3v.1M87.9 236.4l-.1 .3-2.4 1.4M87.9 234.2l.6 .9M87.9 230.4v3.9M87.9 235.5v.9M87.9 234h.1M87.9 230.4h-.1M88 234l.7 1"/>
<path d="M88 234l-.1 .1M88.1 230.2v3.9M88.2 234l.5 1M88.2 233.8l.1 .1M88.2 230.1v4M88.3 233.9l.7 .9M88.3 233.9h-.1M88.3 235.1h.2M88.3 230v3.9M88.4 233.9l.6 .9M88.4 233.6l.1 .1M88.4 230v4"/>
<path d="M88.5 233.7l.8 1M88.5 233.7l-.1 .1M88.6 234.9l.1 .1M88.6 229.9v3.9M88.7 233.7l.6 1M88.7 233.5l.1 .1M88.7 229.8v4.1M88.8 233.6l.7 .9M88.8 233.6h-.1M88.9 234.7l.1 .1M88.9 229.7v3.9M89 233.5l.5 1"/>
<path d="M89 233.4h.1M89 229.7v4M89.1 233.4l.7 1M89.1 233.4l-.1 .1M89.1 234.6l.2 .1M89.1 229.6v3.9M89.3 233.4l.5 1M89.3 233.2l.1 .1M89.3 229.5v4M89.4 233.3l.7 .9M89.4 233.3h-.1M89.4 234.4l.1 .1"/>
<path d="M89.4 229.4v3.9M89.5 233.2l.6 1M89.5 233l.1 .1M89.5 229.3v4.1M89.6 233.1l.7 .9M89.6 233.1l-.1 .1M89.7 234.3l.1 .1M89.7 229.2v4M89.8 233.1l.5 .9M89.8 232.8l.2 .1M89.8 229.2v4M90 234.1l.1 .1"/>
<path d="M90 232.9l.6 1.1M90 232.9l-.2 .1M90.2 234h.1M90.5 235.1l-2.4 1.4M90.5 235.1l-5.1 3M90.6 234.9l-.1 .2M90.6 234v.9M90.6 234l-2.7 1.5M90.6 234.9l-2.7 1.5M95.3 226h.2M95.3 226l-7.8 4.5M95.5 226l2.9 1.8"/>
<path d="M97.9 220.3h1.1M98.4 228l.7 1.1M99.1 229.1l1 .5M99.8 224.5a1.32 1.32 0 0 1 1.3 .3 1.32 1.32 0 0 1 .3 1.4 .81 .81 0 0 1-.9 .3 .81 .81 0 0 1-.6-.7l-.2-.7zM100 221.5h1M100.2 221.2l.7 .7M100.5 221v1M100.6 224.4h-.3a1.1 1.1 0 0 0-.1 1.2 1.1 1.1 0 0 0 1 .6l.2-.4M100.9 221.2l-.7 .7M101.8 223.7l.8 1.3M101.8 220.8a2.23 2.23 0 0 0 0 2.9M101.8 220.8a2.17 2.17 0 0 0 0 2.9"/>
<path d="M102.2 226.6h1M102.3 226.3l.7 .7M102.6 225l.1 .3M102.7 225.3v2.6M102.7 220.2l-.9 .6M102.7 227.9l-2.6 1.7M103 226.3l-.7 .7M104.6 222.2l-2.8 1.5M104.6 222.2l.7 1.2M105.3 223.4l.1 .4M105.3 226.6l-2.5 1.4M105.3 223.4l-2.7 1.6"/>
<path d="M105.3 226.6l-5.2 3M105.4 226.4l-.1 .2M105.4 223.8v2.6M105.4 223.8l-2.7 1.5M105.4 226.4l-2.7 1.5M215.9 236.9h203.2M215.9 231.8h127M215.9 226.7h63.5M309.1 239.5v1.3M312.4 231.8v22.9M327.6 231.8v22.9M215.9 255.6h-108v14.3"/>
<path d="M215.9 249.6h63.5M279.4 254.7h139.7M308.4 252.8h1.3M308.4 251.6h1.3M308.4 245h1.3M308.4 243.7h1.3M308.4 248.7h1.3M308.4 247.5h1.3M308.5 241.4h1.2M308.5 240.1h1.2M309.1 243.1v1.2M309.1 246.9v1.2"/>
<path d="M309.1 251v1.2M353.1 254.7v15.2M408.9 254.7v15.2M85.7 269.9v3.2M133.3 269.9v3.2M181 269.9v3.2M215.9 262.3h127M276.2 269.9v3.2M321 262.3v7.6M323.8 269.9v3.2M332.1 264.4l5.1-1.1v5.5l-5.1-1.1zM342.9 264.8h76.2"/>
<path d="M371.5 269.9v3.2"/>
<circle cx="131.5" cy="68.9" r="1.7"/>
<circle cx="131.5" cy="68.9" r="1.35"/>
<circle cx="144.2" cy="68.9" r="1.7"/>
<circle cx="144.2" cy="68.9" r="1.35"/>
<circle cx="281.4" cy="91.8" r="3.1"/>
<circle cx="302.2" cy="93.8" r="1.15"/>
<circle cx="100.2" cy="100.2" r="1.35"/>
<circle cx="100.2" cy="112.9" r="1.35"/>
<circle cx="100.2" cy="112.9" r="1.71"/>
<circle cx="100.2" cy="100.2" r="1.71"/>
<circle cx="137.8" cy="106.5" r="8.7"/>
<circle cx="137.8" cy="106.5" r="2.16"/>
<circle cx="137.8" cy="106.5" r="4.8"/>
<circle cx="175.4" cy="100.2" r="1.7"/>
<circle cx="175.4" cy="112.9" r="1.7"/>
<circle cx="175.4" cy="100.2" r="1.35"/>
<circle cx="175.4" cy="112.9" r="1.35"/>
<circle cx="302.2" cy="119.2" r="1.15"/>
<circle cx="131.5" cy="144.1" r="1.35"/>
<circle cx="131.5" cy="144.1" r="1.71"/>
<circle cx="144.2" cy="144.1" r="1.35"/>
<circle cx="144.2" cy="144.1" r="1.71"/>
<circle cx="131.5" cy="189.1" r="10.9"/>
<circle cx="81.6" cy="209.4" r=".34"/>
<circle cx="339.5" cy="233.4" r=".31"/>
<circle cx="326.5" cy="266.1" r="1.68"/>
<circle cx="326.6" cy="266.1" r="2.96"/>
</g>
<path d="M101 217.7a.47 .47 0 0 0-.3-.6 .47 .47 0 0 0-.6 .3 .53 .53 0 0 0 .2 .6 .53 .53 0 0 0 .7-.1v-.2M101 225.8a.56 .56 0 0 1-.8-.2 .56 .56 0 0 1 .2-.8l.5 .4 .1 .6" fill="none" stroke="#000" stroke-width=".31" stroke-dasharray="15.2 1.3 1.3 1.3" stroke-linecap="butt"/>
<path d="M176.2 99.9a.85 .85 0 0 0-1.4-.4 .85 .85 0 0 0 .3 1.5 .85 .85 0 0 0 1.1-1v-.1M176.2 113.1a.85 .85 0 0 1-1.4 .4 .85 .85 0 0 1 .3-1.5 .85 .85 0 0 1 1.1 1v.1" fill="none" stroke="#000" stroke-width=".31" stroke-dasharray="15.2 1.3 1.3 1.3" stroke-dashoffset="14.5" stroke-linecap="butt"/>
<path d="M137.8 57.4v98.2" fill="none" stroke="#000" stroke-width=".31" stroke-dasharray="6.3 1.3 1.3 1.3 1.3 1.3" stroke-dashoffset="4.8"/>
<path d="M103.9 223.5l3.2 1.8M228.6 269.9v3.2" fill="none" stroke="#000" stroke-width=".31" stroke-dasharray="15.2 1.3 1.3 1.3"/>
<path d="M326.6 266h5.5" fill="none" stroke="#000" stroke-width=".31" stroke-dasharray="15.2 1.3 1.3 1.3" stroke-dashoffset="14.4"/>
<path d="M332.1 266h5.1" fill="none" stroke="#000" stroke-width=".31" stroke-dasharray="15.2 1.3 1.3 1.3" stroke-dashoffset="14.6"/>
<path d="M181.8 106.5h5.9" fill="none" stroke="#000" stroke-width=".31" stroke-dasharray="15.2 1.3 1.3 1.3" stroke-dashoffset="14.2"/>
<g fill="#000">
<path d="M360.8 101.4l1.3 4.6-1.6 .2z"/>
<path d="M125.8 57.4l6-1.5v3zM125.8 155.6l6-1.4v3z"/>
<path d="M64.2 176.5l2.9-2.7 .8 1.4zM60.3 177.8l3.8-1.3-3 2.6zM92.4 211.7l3.7-1.2-3 2.6zM98.8 208.9l3-2.6 .8 1.4zM111.1 93.8l.7 4.8h-1.6zM110.2 114.4h1.6l-.7 4.8zM190.6 101.7h1.6l-.8 4.8zM191.4 100.2l.8 4.7h-1.6zM191.4 106.5l.8 4.8h-1.6zM190.6 108.1h1.6l-.8 4.8zM137.8 161.9l4.8-.8v1.6zM170.6 161.1l4.8 .8-4.8 .8zM133.1 161.1l4.7 .8-4.7 .8zM100.2 161.9l4.8-.8v1.6zM67.3 143.3h1.6l-.8 4.8zM68.1 65l.8 4.7h-1.6zM83.7 115.5h1.6l-.8 4.8zM84.5 92.7l.8 4.8h-1.6zM99.4 127.6l4.8 .8-4.8 .8zM96.3 128.4l4.7-.8v1.6zM296.8 42.1l4.7-.8v1.6zM287.4 41.3l4.8 .8-4.8 .8zM287.4 41.3l4.8 .8-4.8 .8zM277.5 42.1l4.8-.8v1.6zM259.3 86.5h1.6l-.8 4.8zM260.1 79.4l.8 4.8h-1.6zM260.1 91.3l.8 4.7h-1.6zM259.3 117h1.6l-.8 4.7zM305.9 75.2l4.8-.8v1.6zM292 74.4l4.8 .8-4.8 .8zM291.8 150.5l4.8 .7-4.8 .8zM281.4 151.2l4.8-.7v1.5zM281.6 100.5l4.7-.8v1.6zM272.8 99.7l4.7 .8-4.7 .8zM292.2 161.3l4.7-.9v1.6zM301.2 160.4l4.7 .9-4.7 .7zM270.7 74.6h1.5l-.8 4.8zM271.4 81.1l.8 4.8h-1.5zM297.3 143.2l4.7-.8v1.6zM301.2 142.4l4.7 .8-4.7 .8z"/>
</g>
<g font-size="5.6">
<text x="345.8" y="261.6">B</text>
<text x="412.4" y="261.6">A</text>
</g>
<g font-size="4.9">
<text x="374.2" y="92">DETAIL B</text>
<text x="371" y="96.9">SCALE 4 : 1</text>
<text x="244.3" y="164">SECTION A-A</text>
<text x="152" y="189.7">DETAIL C</text>
<text x="147.2" y="194.6">SCALE 16 : 1</text>
<text x="349.8" y="224.5">Minex Engineering Corp.</text>
<text x="358.2" y="243.1">ATA Cooled Feed</text>
<text x="360.6" y="251.4">Flex Strap Assy</text>
<text x="367" y="261.6">30-29-232</text>
</g>
<text font-size="3.9" x="222.4" y="244.6">ρ =</text>
<g font-size="3.5">
<text x="249.7" y="43.5">0.865</text>
<text x="314.9" y="43.5">0.271</text>
<text x="122.5" y="58">A</text>
<text x="254.5" y="62.5">0.100</text>
<text x="254.2" y="66.8">PITCH</text>
<text x="332.7" y="76.6">0.542</text>
<text x="92.9" y="83.7">1.500</text>
<text x="236.1" y="86.7">0.700</text>
<text x="199" y="90.3">0.375</text>
<text x="230.8" y="101.8">0.240</text>
<text x="265.2" y="97.7">B</text>
<text x="63" y="103.2">4.908</text>
<text x="79.4" y="110.9">1.625</text>
<text x="255" y="108.5">1.800</text>
<text x="199" y="124.7">0.375</text>
<text x="80.9" y="129.8">0.470</text>
<text x="317.1" y="144.6">0.511</text>
<text x="231.5" y="154.7">TOP TO TOP</text>
<text x="236.7" y="150.5">0.896</text>
<text x="122.5" y="156.2">A</text>
<text x="113.7" y="163.3">2.219</text>
<text x="151.4" y="163.3">2.219</text>
<text x="326.3" y="162.6">0.813</text>
<text x="74.6" y="168.8">0.010</text>
<text x="105.7" y="203.4">0.302</text>
<text x="65.8" y="211.5">C</text>
<text x="301.7" y="267.5">1:1.5</text>
<text x="374.9" y="268.5">SHEET 1 OF 1</text>
</g>
<g font-size="3.3">
<text x="346.3" y="229.1">1000 Apollo Ct. Unit G, Antioch, CA 94509</text>
<text x="347.7" y="234.4">Tel: 925-757-6785</text>
<text x="383.1" y="234.4">Fax: 925-757-1083</text>
</g>
<g font-size="3.2">
<text x="53.8" y="7.9">8</text>
<text x="103.4" y="7.9">7</text>
<text x="151.2" y="8.1">6</text>
<text x="200.8" y="8.4">5</text>
<text x="250.2" y="7.7">4</text>
<text x="299.8" y="8.2">3</text>
<text x="347.2" y="7.9">2</text>
<text x="397.9" y="8.3">1</text>
<text x="352.8" y="13.3">REVISIONS</text>
<text x="306.7" y="18.4">REV</text>
<text x="331.7" y="18.4">DESCRIPTION</text>
<text x="372.7" y="18.4">ZONE</text>
<text x="390.7" y="18.4">DATE</text>
<text x="408.1" y="18.4">NAME</text>
<text x="362.4" y="38.7">0.080 = 8 x 0.010</text>
<text x="362.4" y="41.9">0.140 = 7 x 0.020</text>
<text x="33.3" y="46.1">D</text>
<text x="362.4" y="45.1">-------</text>
<text x="362.4" y="48.3">0.220 = total thickness</text>
<text x="420.9" y="49.9">D</text>
<text x="33.5" y="106.8">C</text>
<text x="420.9" y="115.2">C</text>
<text x="370.3" y="127.4">ASSEMBLY ORDER</text>
<text x="370.3" y="130.6">1</text>
<text x="374.6" y="130.6">COOLER CLAMP</text>
<text x="370.3" y="133.8">2</text>
<text x="370.3" y="136.9">3</text>
<text x="374.6" y="133.8">STRAP ELEMENT -01</text>
<text x="374.6" y="136.9">CENTER SPACER</text>
<text x="370.3" y="140.1">4</text>
<text x="370.3" y="143.3">5</text>
<text x="374.6" y="140.1">STRAP ELEMENT -01</text>
<text x="374.6" y="143.3">STRAP ELEMENT -02</text>
<text x="370.3" y="146.5">6</text>
<text x="370.3" y="149.6">7</text>
<text x="374.6" y="149.6">STRAP ELEMENT -02</text>
<text x="374.6" y="146.5">CENTER SPACER</text>
<text x="370.3" y="152.8">8</text>
<text x="374.6" y="152.8">ETC.</text>
<text x="33.7" y="173.8">B</text>
<text x="421.2" y="174.3">B</text>
<text x="227" y="180.1">0.010</text>
<text x="227" y="183.3">0.010</text>
<text x="238.4" y="180.1">STRAP VERT</text>
<text x="238.4" y="183.3">STRAP HORZ</text>
<text x="227" y="186.5">0.010</text>
<text x="227" y="189.6">------------</text>
<text x="238.4" y="186.5">CENTER SPACER</text>
<text x="332.4" y="186.5">1 EA</text>
<text x="332.4" y="189.6">7 EA</text>
<text x="341.9" y="186.5">HUB THING</text>
<text x="341.9" y="189.6">CENTER SPACERS</text>
<text x="227" y="192.8">0.030</text>
<text x="230.3" y="196">x 8</text>
<text x="238.4" y="192.8">DIST FOR SET</text>
<text x="330.2" y="192.8">16 EA</text>
<text x="330.2" y="196">14 EA</text>
<text x="341.7" y="196">EDGE SPACERS</text>
<text x="341.7" y="192.8">LEAF THINGS</text>
<text x="227" y="199.2">--------</text>
<text x="227" y="202.3">0.240</text>
<text x="238.4" y="202.3">DIST STACKED AT CENTER</text>
<text x="153" y="209.4">SPRING RATE 840 LBS/IN</text>
<text x="153" y="212.6">FOR 0.010&quot; DISPLACEMENTS</text>
<text x="153" y="219">MEASURED WEIGHT 1.05 LBS</text>
<text x="230.6" y="224.3">NAME</text>
<text x="264.7" y="224.3">DATE</text>
<text x="286.1" y="224.3">UNLESS OTHERWISE SPECIFIED</text>
<text x="233" y="230.6">M C Fleming</text>
<text x="259.8" y="230.4">2014-08-04</text>
<text x="285.5" y="229">DIMENSIONS ARE IN: Inches</text>
<text x="33.8" y="239.5">A</text>
<text x="259.8" y="235.5">2014-08-04</text>
<text x="286.2" y="235.5">TOLERANCES:</text>
<text x="314.7" y="235.5">LINEAR</text>
<text x="331.7" y="235.5">ANG</text>
<text x="421.2" y="237.9">A</text>
<text x="109.4" y="243.9">FILE NAME:</text>
<text x="132.6" y="243.9">30-29-232-B Flex Strap Assy</text>
<text x="220.2" y="244.5">,</text>
<text x="284.8" y="245">DECIMAL X.X</text>
<text x="286.6" y="241.4">FRACTIONAL</text>
<text x="315.9" y="245">0.100</text>
<text x="316.5" y="241.4">1/32</text>
<text x="331.6" y="245">0.10</text>
<text x="109.4" y="247.1">LAST SAVED:</text>
<text x="133.2" y="247.1">Friday, October 02, 2015 12:13:01 PM</text>
<text x="282.7" y="248.7">DECIMAL X.XX</text>
<text x="315.9" y="248.7">0.010</text>
<text x="331.6" y="248.7">0.01</text>
<text x="280.5" y="252.8">DECIMAL X.XXX</text>
<text x="315.9" y="252.8">0.003</text>
<text x="235.3" y="267.1">lbs</text>
<text x="62.5" y="273.1">8</text>
<text x="107.8" y="273.2">7</text>
<text x="158.1" y="273.5">6</text>
<text x="204.3" y="273.1">5</text>
<text x="253.9" y="273.2">4</text>
<text x="301" y="273.3">3</text>
<text x="345.3" y="273.5">2</text>
<text x="401.3" y="273.7">1</text>
</g>
<g font-size="2.8">
<text x="217.1" y="230.6">DRAWN:</text>
<text x="217.1" y="235.7">CHECKED: M C Fleming</text>
<text x="216.9" y="240.3">MATERIAL:</text>
<text x="216.7" y="252.6">FINISH:</text>
<text x="281.3" y="257.9">BREAK SHARP EDGES:</text>
<text x="110.2" y="259.3">THIS DRAWING IS THE PROPERTY OF AND CONTAINS CONFIDENTIAL</text>
<text x="110.2" y="262.2">INFORMATION PROPRIENTARY TO MINEX ENGINEERING CORP. AND</text>
<text x="281.2" y="261">MACHINED FINISHED:</text>
<text x="316.5" y="261">&lt; 125 x u-INCH</text>
<text x="110.2" y="265">SHALL BE USED ONLY FOR THE PURPOSE FOR WHICH IT WAS PROVIDED</text>
<text x="110.2" y="267.8">AND SHALL NOT BE REPRODUCED OR DISCLOSED TO OTHERS.</text>
<text x="217.7" y="267.1">WEIGHT:</text>
<text x="281.3" y="267.1">SCALE:</text>
<text x="344.7" y="268.5">SIZE</text>
<text x="355.4" y="268.5">DWG NUM</text>
<text x="411.5" y="268.5">REV</text>
</g>
</svg>
